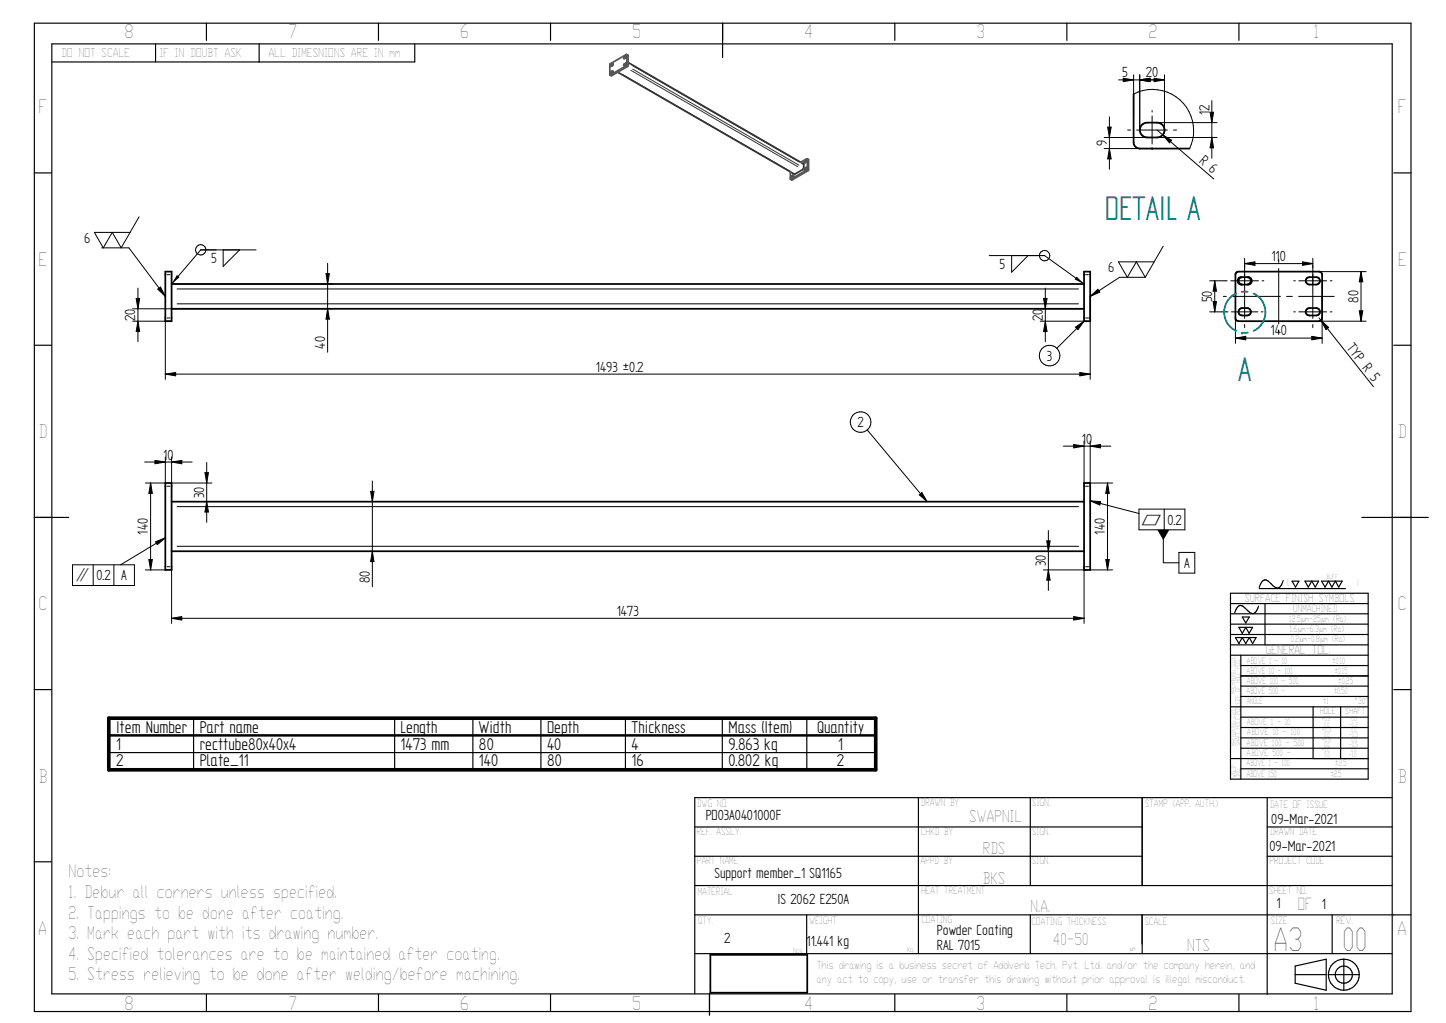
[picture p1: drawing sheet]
<svg xmlns="http://www.w3.org/2000/svg" width="420mm" height="297mm" viewBox="0 0 420 297" stroke-linecap="round" stroke-linejoin="round" font-family="sans-serif">
<g fill="none" stroke="#000" stroke-width=".51">
<path d="M48 78.9h1.9v14.4h-1.9zM315 78.9h1.8v14.4h-1.8zM359.2 79.1l.7-.2h23.4a.87 .87 0 0 1 .9 .9v12.5a.94 .94 0 0 1-.9 1h-23.4a.94 .94 0 0 1-.9-1v-12.5zM49.9 89.7h265.1M49.9 82.5h265.1M360.2 89.8a2.79 2.79 0 0 1 3 0 1.07 1.07 0 0 1 .2 1.2 1.07 1.07 0 0 1-1 .6h-1.5a1.07 1.07 0 0 1-1-.6 1.07 1.07 0 0 1 .3-1.2zM360.9 80.5a1.08 1.08 0 0 0-1 1.1 1.08 1.08 0 0 0 1 1M362.4 80.5a1.08 1.08 0 0 1 1 .8 1.08 1.08 0 0 1-.6 1.3M362.7 82.6h-2a1.08 1.08 0 0 1-1.1-1 1.08 1.08 0 0 1 1.1-1.1h2a1.09 1.09 0 0 1 1 .8 1.09 1.09 0 0 1-.6 1.3h-.7M379.7 89.8a3.6 3.6 0 0 1 3.2-.3 1.08 1.08 0 0 1 .6 1.2 1.08 1.08 0 0 1-1 .9h-2a1.05 1.05 0 0 1-1-.6 1.05 1.05 0 0 1 .2-1.2zM379.7 80.8l.4-.2a4 4 0 0 1 3.1 .2 1.11 1.11 0 0 1 .2 1.1 1.11 1.11 0 0 1-.9 .7h-2a1.08 1.08 0 0 1-1-.6 1.08 1.08 0 0 1 .2-1.2zM48 140.3h1.9v25.2h-1.9z"/>
<path d="M49.9 145.7h265.1M315 140.3h1.8v25.2h-1.8zM49.9 160.1h265.1M206.4 277.2h28.2v11h-28.2z"/>
</g>
<g fill="none" stroke="#000" stroke-width=".34">
<path d="M10 6.7h400v287h-400zM15.1 12.7h389.4v275.9h-389.4zM45.2 12.7v5.3M60 6.7v5M75.3 12.7v5.3M110 6.7v5M120.5 12.7v5.3h-105.4M160 6.7v5M210 6.7v10M260 6.7v5M310 6.7v5M360 6.7v5"/>
<path d="M10 50.2h5M405 50.2h5M10 100.2h5M405 100.2h5M10 150.2h10M395.7 150.2h19.3M357.5 172.3h40v53.9h-40zM357.5 175.3h40M357.5 178.2h40M361 179.2h2l-1 1.7zM365.7 176a2.13 2.13 0 0 1-1.9 2.1l-.7-.3a4.9 4.9 0 0 0-2.6-2l-.5 .1-.6 .7-.7 1.4M365.9 170.9h25"/>
<path d="M367.6 175.3v11.9M372.9 168.6a2.13 2.13 0 0 1-2 2.1l-.7-.4a4.9 4.9 0 0 0-2.6-1.9l-.8 .4-.9 1.8M375.4 168.7h2l-1 1.8zM379.2 168.7h3.9l-.9 1.8-1-1.8-1.1 1.8zM384 168.7h6l-1 1.8-1-1.8-1 1.8-1-1.8-1 1.8zM357.5 190.2h40M357.5 181.2h40M357.5 184.2h40M357.5 187.2h40M359 185.1h6l-1 1.8-1-1.8-1 1.8-1-1.8-1 1.8zM360 182.2h4l-1 1.7-1-1.7-1 1.7zM360.5 190.2v36"/>
<path d="M360.5 193.3h37M360.5 196.3h37M360.5 199.2h37M10 200.2h5M357.5 205.2h40M360.5 202.2h37M360.5 208.2h37M360.5 211.2h37M360.5 214.2h37M360.5 217.3h37M381.5 205.2v15.1h16h-40M389.5 205.2v15.1"/>
<path d="M405 200.2h5M266.9 231.6v45.3M299.4 231.6v25.5M331.9 231.6v25.5v-17h-130M360.5 223.2h37M368.2 231.6v57.1M404.5 231.6h-202.6v57M10 250.2h5M201.9 248.6h130M201.9 257.1h202.6M368.2 248.6h36.3M368.2 240.1h36.3"/>
<path d="M201.9 276.9h202.6M201.9 265.6h208.1M234.4 265.6v11.3M299.4 265.6v11.3M331.8 265.6v8.5M331.9 265.6v11.3M387.1 265.6v11.3M390.5 278.5a4.5 4.5 0 0 0-4.5 4.5M390.5 278.5v9M390.5 278.5a4.5 4.5 0 0 1 4.5 4.5M60 288.7v5M110 288.7v5"/>
<path d="M160 288.7v5M206.2 288.6v6.1M260 288.7v5M310 288.7v5M360 288.7v5M376.3 283h9M376.3 280.5l9-2v9l-9-2zM386 283a4.6 4.6 0 0 0 4.5 4.5M386 283h9M395 283a4.6 4.6 0 0 1-4.5 4.5"/>
<circle cx="390.5" cy="283" r="2.5"/>
</g>
<g fill="none" stroke="#000" stroke-width=".29">
<path d="M29.5 72h8l10.5 14.1M40.4 62.9l-5.2 9.1-2.6-4.5-2.6 4.5-2.6-4.5h10.4M48.5 79.8h.8M69.6 72.6l-4.8 4.7v-4.7M74.4 72.6h-16.1l-8.4 9.9h46.8M94.7 79.5h1l-.5 3zM95.2 76.5v25.8M287.4 74.2h16.1l11.5 8.3M294 74.2v4.8l4.7-4.8M315.4 79.8h.9M335.4 76h-10.4l2.6 4.5 2.6-4.5 2.6 4.5M338 71.5l-5.2 9"/>
<path d="M361.6 76.5l3-.5v1zM361.6 75v17.5M361.6 76.5h19.9M371.5 75.4v.8M371.5 78v16.1M378.4 76l3.1 .5-3.1 .5zM381.5 75v17.5M383.3 78.9h13.6M395.5 78.9v14.4M395.5 78.9l.5 2.9h-1zM38.6 93.3h11.3M38.6 89.7h58.1"/>
<path d="M39.6 86.7h1l-.5 3zM40.1 93.3l.5 3h-1zM40.1 83.7v15.5M45.8 83.9l.8-.5 1.4 2.7zM48 92.3v17.9M48.5 92.3h.9M51.5 83.9h261.9M51.5 88.2h261.9M95.2 89.7l.5 3h-1zM302.2 89.7h12.8M302.2 93.3h13.7M303.2 86.7h1l-.5 3z"/>
<path d="M303.7 93.3l.5 3h-1zM303.7 83.7v15.5M312.5 95l2.5-1.7-1.8 2.4zM315 93.3l-7.9 7.8M315.5 92.3h.8M316.8 86.1v24.1M316.8 86.1l2.2-2.1 .6 .8zM332.8 80.5h-7.5l-8.5 5.6M351.5 90.6h5.3M351.5 81.5h5.1M352.5 87.5h1l-.5 3.1zM353 81.5v9.1"/>
<path d="M353 81.5l.5 3h-1zM355.5 86.1h.8M357.6 81.5h8.1M357.8 90.6h7.7M358.1 86.1h14M359 92.3v7.4M359 98.2h25.2M359 98.2l3-.5v1zM361.6 94.2v.9M366.5 90.6h.5M366.7 81.5h.5M371.5 95.9v.8"/>
<path d="M373.8 86.1h1.7M375.9 90.6h.5M375.9 81.5h.5M377.3 86.1h10.4M377.4 90.6h8.1M377.4 81.5h8.1M381.2 97.7l3 .5-3 .5zM381.5 94.2v.9M383.3 93.3h13.6M383.3 92.3l15.8 20M383.8 93l2.3 2.1-.8 .6zM384.2 86.1v13.6"/>
<path d="M386.5 90.6h.5M386.5 81.5h.5M395 90.3h1l-.5 3zM48 108.6h268.8M48 108.6l3-.4v.9zM313.8 108.2l3 .4-3 .5zM42 134.2h13.8M45 133.7l3 .5-3 .5zM48 132.7v7.6h-5.8M49.9 132.7v7.6h11.7M49.9 134.2l2.9-.5v1zM59.6 137.2h1l-.5 3.1z"/>
<path d="M60.1 134.3v17.4M108.2 139.7v30.7M252 124.8l17.4 20.9M309 129.5h13.8M312 129.1l3 .4-3 .5zM315 128.1v12.2M316.8 128.1v12.2M316.8 129.5l3-.4v.9zM43.8 140.3v25.2M43.8 140.3l.5 3h-1zM45.2 157.3l2.8-1.1-2.3 2zM48 156.2l-13 7.8"/>
<path d="M48.5 141.2h.8M51.5 147.1h261.9M51.5 158.6h261.9M60.1 145.7l.5 3h-1zM107.7 142.7h1l-.5 3zM267.1 143.7l.8-.7 1.5 2.7zM304.2 157.1h.9l-.5 3zM304.6 154.1v17.3M315.4 141.2h.9M315.9 140.3h7.4M321.8 140.3v25.2M321.8 140.3l.5 3h-1z"/>
<path d="M21.1 164h18v6h-18zM27.1 164v6M33.1 164v6M42.2 165.5h5.8M43.3 162.5h1l-.5 3zM48.5 164.5h.9M49.9 179.5l2.9-.5v1zM49.9 164.5v16.5M49.9 179.5h265.1M108.2 160.1l.5 3h-1zM303.1 165.5h12.8M304.6 165.5l.5 2.9h-.9z"/>
<path d="M312 179l3 .5-3 .5zM315 164.5v16.5M315.5 164.5h.8M316.8 165.5h6.5M321.3 162.5h1l-.5 3z"/>
<circle cx="58.3" cy="72.5" r="1.49"/>
<circle cx="303.5" cy="74.2" r="1.51"/>
<circle cx="305" cy="103.3" r="2.99"/>
<circle cx="250.1" cy="122.6" r="2.99"/>
</g>
<path d="M182.5 18.2l51 29.4v1.4l-2.7 1.5-51.3-29.5" fill="none" stroke="#333" stroke-width=".51"/>
<path d="M181.7 18.8h.1M183.9 19.1l48.2 27.9M181 21.7l48.6 28M183.3 20.4l48.5 28M183.8 20.1l48.3 27.9" fill="none" stroke="#333" stroke-width=".29"/>
<g fill="none" stroke="#545659" stroke-width=".51">
<path d="M177.5 18.8l.4-.3 .2 .2-.2 .3-.5 .3zM178.1 18.9l-.4 .2M181.3 18.7l.7-.4v.4l-.6 .3h-.1zM181.3 16.7l.7-.4v.3l-.6 .4h-.1zM182 18.7l-.4 .2M182 16.6l-.4 .3M182.1 15.8l.4 .3-.1 3.1-4.7 2.8-.5-.2M182.1 15.8v3.2l-4.9 2.8M182.1 15.8l-4.9 2.8v3.2M177.9 21.1l-.5 .1 .2-.4 .4-.2-.2 .6M229.6 49.9l.1 2.1M229.8 51.2l.6-.4 .2 .2-.2 .4-.6 .2z"/>
<path d="M230.5 51.2l-.3 .3M233.7 49l.6-.4 .2 .1-.2 .4-.6 .3zM233.9 46.8l.4-.2 .2 .1-.2 .4-.6 .2zM234.4 46.9l-.4 .3M234.4 48.9l-.4 .3M234.5 46.1v3.1l-4.8 2.8M234.5 46.1l-1.8 1M234.5 46.1l.4 .3v3l-4.7 2.8-.5-.2"/>
</g>
<g fill="none" stroke="#545659" stroke-width=".29">
<path d="M177.7 18.8l.1 .1M177.9 18.5l.2 .2M181.6 18.6l.1 .1M181.6 16.6l.1 .1M181.8 18.3l.2 .2M181.8 16.3l.2 .1M182.1 19.2h.1M182.2 16l.2 .1M182.3 18.9l.1 .1M177.5 21.8l.2 .1M177.7 20.9h.2M177.9 20.6l.2 .1"/>
<path d="M229.9 52.1l.2 .1M230.1 51.1l.1 .1M230.4 50.8l.2 .2M234 46.9h.1M234 48.9l.1 .1M234.3 46.6l.2 .1M234.3 48.6l.2 .1M234.5 49.4l.1 .1M234.7 46.3l.1 .1M234.7 49.1l.2 .1"/>
</g>
<g fill="#000">
<path d="M51.4 79.8l.8 .7-2.3 2zM94.7 79.5h1l-.5 3zM361.6 76.5l3-.5v1zM378.4 76l3.1 .5-3.1 .5zM40.1 93.3l.5 3h-1zM39.6 86.7h1l-.5 3zM45.8 83.9l.8-.5 1.4 2.7zM95.2 89.7l.5 3h-1zM303.2 86.7h1l-.5 3zM303.7 93.3l.5 3h-1zM312.8 80.3l2.2 2.2-2.8-1.4zM312.5 95l2.5-1.7-1.8 2.4z"/>
<path d="M316.8 86.1l2.2-2.1 .6 .8zM353 81.5l.5 3h-1zM352.5 87.5h1l-.5 3.1zM359 98.2l3-.5v1zM381.2 97.7l3 .5-3 .5zM383.8 93l2.3 2.1-.8 .6zM395.5 78.9l.5 2.9h-1zM395 90.3h1l-.5 3zM48 108.6l3-.4v.9zM313.8 108.2l3 .4-3 .5zM45 133.7l3 .5-3 .5zM49.9 134.2l2.9-.5v1z"/>
<path d="M59.6 137.2h1l-.5 3.1zM312 129.1l3 .4-3 .5zM316.8 129.5l3-.4v.9zM43.8 140.3l.5 3h-1zM45.2 157.3l2.8-1.1-2.3 2zM60.1 145.7l.5 3h-1zM107.7 142.7h1l-.5 3zM267.1 143.7l.8-.7 1.5 2.7zM304.2 157.1h.9l-.5 3zM321.8 140.3l.5 3h-1zM43.3 162.5h1l-.5 3zM108.2 160.1l.5 3h-1z"/>
<path d="M304.6 165.5l.5 2.9h-.9zM321.3 162.5h1l-.5 3zM49.9 179.5l2.9-.5v1zM312 179l3 .5-3 .5z"/>
</g>
<path d="M362.6 96.6h-1.7M367.7 90.6a6 6 0 0 1-3.4 5.5" fill="none" stroke="#008080" stroke-width=".51"/>
<circle cx="360.9" cy="96.6" r=".25" fill="#008080"/>
<path d="M359.1 85.3a6 6 0 0 0-3.4 5.4 6 6 0 0 0 3.4 5.4M360.8 84.7h1.7M364.2 85.2a5.8 5.8 0 0 1 3.5 5.4" fill="none" stroke="#008080" stroke-width=".51"/>
<path d="M329.4 27.3v14.1a1.76 1.76 0 0 0 1.8 1.7h14.4M331.7 36.3l.5-.4a7.6 7.6 0 0 1 4.6-.2 2.16 2.16 0 0 1 1.6 2.4 2.16 2.16 0 0 1-2.2 1.8h-2.9a2.17 2.17 0 0 1-1.9-1.3 2.17 2.17 0 0 1 .3-2.3z" fill="none" stroke="#000" stroke-width=".51"/>
<g fill="none" stroke="#000" stroke-width=".29">
<path d="M320.8 39.9h14.7M321.8 36.9h1.1l-.5 3zM322.4 33.9v15.2M325 23.2h13.4M326.4 22.7l3 .5-3 .5zM327.6 37.8h.9M329.4 27.3a12 12 0 0 1 13.8 2.1 12 12 0 0 1 2.4 13.7M329.4 21.7v12.2M330.3 37.8h8.9M331.2 21.7v16.1M331.2 23.2l3-.5v1zM334.8 32.1v.5"/>
<path d="M334.8 33.7v8.1M335.4 22.7l3 .5-3 .5zM335.6 35.6h18M335.6 39.9h18M336.2 37.8l16.5 14.1M337.9 39.2l2.5 1.5-.6 .8zM338.4 21.7v16.1M341 37.8h.9M351.6 32.6h1l-.5 3zM352.1 29.2v16.7M352.1 39.9l.5 3h-1zM320.8 43.1h16.2"/>
<path d="M322.4 43.1l.5 3h-1.1zM334.8 42.9v.5M316.8 145.4l14.2 3.7M316.8 145.4l3 .3-.2 .9zM331 147.8h13.3v6h-13.3zM338 153.8v9.6h4.6M338.3 147.8v6M342.6 160.4h4.6v6h-4.6z"/>
</g>
<path d="M321.8 36.9h1.1l-.5 3zM326.4 22.7l3 .5-3 .5zM331.2 23.2l3-.5v1zM335.4 22.7l3 .5-3 .5zM351.6 32.6h1l-.5 3zM322.4 43.1l.5 3h-1.1zM337.9 39.2l2.5 1.5-.6 .8zM352.1 39.9l.5 3h-1zM316.8 145.4l3 .3-.2 .9zM336.3 153.8h3.5l-1.8 3z" fill="#000"/>
<path d="M31.6 218.5h222.9M56.2 208.5v15M114.7 208.5v15M137.4 208.5v15M157.2 208.5v15M181.7 208.5v15M209.9 208.5v15M234.4 208.5v15" fill="none" stroke="#000" stroke-width=".34"/>
<path d="M31.6 213.5h222.9" fill="none" stroke="#000" stroke-width=".72"/>
<path d="M31.6 208.5h222.9v15h-222.9z" fill="none" stroke="#000" stroke-width="1.1"/>
<g font-size="11.3" fill="#008080">
<text x="321" y="64">DETAIL A</text>
<text x="359.8" y="110.7">A</text>
</g>
<g font-size="9.4">
<text x="369.8" y="276.1">A3</text>
<text x="389.9" y="276.1">00</text>
</g>
<g font-size="5.6">
<text x="33.7" y="212.8">Item Number</text>
<text x="58" y="212.8">Part name</text>
<text x="116.4" y="212.8">Length</text>
<text x="139.2" y="212.8">Width</text>
<text x="159" y="212.8">Depth</text>
<text x="183.5" y="212.8">Thickness</text>
<text x="211.7" y="212.8">Mass (Item)</text>
<text x="237.4" y="212.8">Quantity</text>
<text x="33.7" y="217.8">1</text>
<text x="58" y="217.8">recttube80x40x4</text>
<text x="116.4" y="217.8">1473 mm</text>
<text x="139.2" y="217.8">80</text>
<text x="159" y="217.8">40</text>
<text x="183.5" y="217.8">4</text>
<text x="211.7" y="217.8">9.863 kg</text>
<text x="243.5" y="217.8">1</text>
<text x="33.7" y="222.5">2</text>
<text x="58" y="222.5">Plate_11</text>
<text x="139.2" y="222.5">140</text>
<text x="159" y="222.5">80</text>
<text x="183.5" y="222.5">16</text>
<text x="211.7" y="222.5">0.802 kg</text>
<text x="243.2" y="222.5">2</text>
</g>
<g font-size="5.4">
<text x="36.1" y="11.2">8</text>
<text x="83.6" y="11.2">7</text>
<text x="133.6" y="11.2">6</text>
<text x="183.6" y="11.2">5</text>
<text x="233.6" y="11.2">4</text>
<text x="283.6" y="11.2">3</text>
<text x="333.6" y="11.2">2</text>
<text x="381.5" y="11.2">1</text>
<text x="11.1" y="32.9">F</text>
<text x="406.1" y="32.9">F</text>
<text x="11.1" y="77.3">E</text>
<text x="406.1" y="77.3">E</text>
<text x="11.1" y="127.3">D</text>
<text x="406" y="127.3">D</text>
<text x="11.1" y="177.2">C</text>
<text x="406.1" y="177.2">C</text>
<text x="11.1" y="227.2">B</text>
<text x="406.1" y="227.2">B</text>
<text x="11" y="271.4">A</text>
<text x="406" y="271.4">A</text>
<text x="36.1" y="293.2">8</text>
<text x="83.6" y="293.2">7</text>
<text x="133.6" y="293.2">6</text>
<text x="183.6" y="293.2">5</text>
<text x="233.6" y="293.2">4</text>
<text x="283.6" y="293.2">3</text>
<text x="333.6" y="293.2">2</text>
<text x="381.5" y="293.2">1</text>
</g>
<g font-size="5.1">
<text x="19.8" y="254.6">Notes:</text>
<text x="19.8" y="260.8">1. Debur all corners unless specified.</text>
<text x="19.8" y="266.7">2. Tappings to be done after coating.</text>
<text x="19.8" y="272.7">3. Mark each part with its drawing number.</text>
<text x="19.8" y="278.6">4. Specified tolerances are to be maintained after coating.</text>
<text x="19.8" y="284.6">5. Stress relieving to be done after welding/before machining.</text>
</g>
<text font-size="4.9" x="377" y="264.1">OF 1</text>
<g font-size="4.8">
<text x="326.1" y="22.5">5</text>
<text x="332.9" y="22.5">20</text>
<text x="351.4" y="33.3" transform="rotate(-90 351.4 33.3)">12</text>
<text x="321.6" y="42.5" transform="rotate(-90 321.6 42.5)">9</text>
<text x="348.2" y="47.1" transform="rotate(41 348.2 47.1)">R 6</text>
<text x="24.5" y="70.4">6</text>
<text x="61.3" y="76.3">5</text>
<text x="290.4" y="78">5</text>
<text x="369.4" y="75.8">110</text>
<text x="322" y="79">6</text>
<text x="352.2" y="87.8" transform="rotate(-90 352.2 87.8)">50</text>
<text x="394.7" y="87.9" transform="rotate(-90 394.7 87.9)">80</text>
<text x="39.3" y="93.3" transform="rotate(-90 39.3 93.3)">20</text>
<text x="303" y="93.3" transform="rotate(-90 303 93.3)">20</text>
<text x="94.5" y="101.2" transform="rotate(-90 94.5 101.2)">40</text>
<text x="369.2" y="97.4">140</text>
<text x="391.2" y="101.1" transform="rotate(52 391.2 101.1)">TYP R 5</text>
<text x="173.1" y="107.9">1493 ±0.2</text>
<text x="304.2" y="104.7">3</text>
<text x="249.2" y="124">2</text>
<text x="314.4" y="128.8">10</text>
<text x="47.4" y="133.4">10</text>
<text x="59.3" y="144.6" transform="rotate(-90 59.3 144.6)">30</text>
<text x="43" y="155.2" transform="rotate(-90 43 155.2)">140</text>
<text x="321" y="155.2" transform="rotate(-90 321 155.2)">140</text>
<text x="339.2" y="152.4">0.2</text>
<text x="303.9" y="164.4" transform="rotate(-90 303.9 164.4)">30</text>
<text x="344" y="164.9">A</text>
<text x="28" y="168.5">0.2 A</text>
<text x="107.4" y="169.3" transform="rotate(-90 107.4 169.3)">80</text>
<text x="179.2" y="178.8">1473</text>
<text x="205.1" y="238">PD03A0401000F</text>
<text x="281.5" y="238.6">SWAPNIL</text>
<text x="369.4" y="239.3">09-Mar-2021</text>
<text x="285.5" y="247.9">RDS</text>
<text x="368.8" y="247.1">09-Mar-2021</text>
<text x="207.6" y="254.9">Support member_1 SQ1165</text>
<text x="285.5" y="256.6">BKS</text>
<text x="225.9" y="262.6">IS 2062 E250A</text>
<text x="370.9" y="263.7">1</text>
<text x="299.3" y="264.8">N.A.</text>
<text x="210.4" y="273.9">2</text>
<text x="234.4" y="274.7">11.441 kg</text>
<text x="272.2" y="271.4">Powder Coating</text>
<text x="272.2" y="275.9">RAL 7015</text>
<text x="305.8" y="274.4">40-50</text>
<text x="344.9" y="276.1">NTS</text>
</g>
<g font-size="4.6">
<text x="331.7" y="152.4">r</text>
<text x="22.2" y="168.5">i</text>
</g>
<g font-size="3.6">
<text x="17.8" y="16.6">DO NOT SCALE</text>
<text x="46.3" y="16.4">IF IN DOUBT ASK</text>
<text x="78.1" y="16.5">ALL DIMESNIONS ARE IN mm</text>
<text x="367.7" y="189.9">GENERAL TOL.</text>
</g>
<g font-size="3.3">
<text x="361.6" y="174.8">SURFACE FINISH SYMBOLS</text>
<text x="237.3" y="281.3">This drawing is a business secret of Addverb Tech. Pvt. Ltd. and/or the company herein, and</text>
<text x="237.3" y="285.3">any act to copy, use or transfer this drawing without prior approval is illegal misconduct.</text>
</g>
<g font-size="2.9">
<text x="375.7" y="177.6">UNMACHINED</text>
<text x="267.5" y="234">DRAWN BY</text>
<text x="202.5" y="234.2">DWG NO.</text>
<text x="299.8" y="234">SIGN.</text>
<text x="332.6" y="234.4">STAMP (APP. AUTH.)</text>
<text x="368.9" y="234.5">DATE OF ISSUE</text>
<text x="202.4" y="242.4">REF. ASSLY.</text>
<text x="267.6" y="242.4">CHKD BY</text>
<text x="299.8" y="242.4">SIGN.</text>
<text x="368.9" y="242.4">DRAWN DATE</text>
<text x="202.5" y="250.9">PART NAME</text>
<text x="267.5" y="250.9">APPD BY</text>
<text x="299.8" y="250.9">SIGN.</text>
<text x="368.8" y="250.9">PROJECT CODE</text>
<text x="202.7" y="259.8">MATERIAL</text>
<text x="267.6" y="259.5">HEAT TREATMENT</text>
<text x="368.7" y="259.5">SHEET NO.</text>
<text x="202.7" y="268.2">QTY.</text>
<text x="235.1" y="268.2">WEIGHT</text>
<text x="267.7" y="268.1">COATING</text>
<text x="299.7" y="268.6">COATING THICKNESS</text>
<text x="332.5" y="268.6">SCALE</text>
<text x="369.2" y="268.2">SIZE</text>
<text x="388.2" y="268.2">REV.</text>
</g>
<g font-size="2.6">
<text x="362.2" y="195.6">ABOVE 10 - 100</text>
<text x="362.3" y="192.7">ABOVE 1 - 10</text>
<text x="387.1" y="192.7">±0.10</text>
<text x="387.7" y="195.6">±0.15</text>
<text x="362.2" y="201.4">ABOVE 500 -</text>
<text x="362.3" y="198.6">ABOVE 100 - 500</text>
<text x="387.5" y="201.4">±0.50</text>
<text x="388.8" y="198.6">±0.25</text>
<text x="362.2" y="222.5">ABOVE 1 - 100</text>
<text x="362.3" y="225.6">ABOVE 150</text>
<text x="386.6" y="225.6">±2.5</text>
<text x="387.9" y="222.5">±2.5</text>
</g>
<g font-size="2.5">
<text x="374.5" y="180.5">12.5μm-25μm (Ra)</text>
<text x="374.6" y="183.6">1.6μm-6.3μm (Ra)</text>
<text x="374.9" y="186.5">0.2μm-0.8μm (Ra)</text>
<text x="362.3" y="204.4">ANGLE</text>
<text x="383.5" y="207.4">HOLE</text>
<text x="384.5" y="204.4">±1</text>
<text x="390.8" y="207.4">SHAFT</text>
<text x="393.6" y="204.4">°30'</text>
<text x="362.3" y="210.6">ABOVE 1 - 10</text>
<text x="362.3" y="213.5">ABOVE 10 - 100</text>
<text x="362.2" y="216.5">ABOVE 100 - 500</text>
<text x="362.2" y="219.6">ABOVE 500 -</text>
</g>
<g font-size="2">
<text x="230.5" y="276.6">Nos</text>
<text x="263.6" y="276.4">Kg</text>
<text x="328.2" y="276.1">μm</text>
</g>
<g font-size="1.8">
<text x="385.5" y="168.2">BUFF</text>
<text x="358.9" y="201.5" transform="rotate(-90 358.9 201.5)">MACHINING SIZE</text>
<text x="360.4" y="204.8" transform="rotate(-90 360.4 204.8)">SIZE OF HOLE POS.</text>
<text x="384" y="209.4">+0.2</text>
<text x="392.6" y="209.4">0.0</text>
<text x="384.1" y="215.5">+0.5</text>
<text x="384.1" y="212.5">+0.3</text>
<text x="384.7" y="211.1">0.0</text>
<text x="384.7" y="214.1">0.0</text>
<text x="391.9" y="214.1">-0.3</text>
<text x="392" y="211">-0.2</text>
<text x="392.5" y="212.5">0.0</text>
<text x="392.6" y="215.4">0.0</text>
<text x="359" y="216.5" transform="rotate(-90 359 216.5)">MACHINING SIZE</text>
<text x="360.3" y="216.6" transform="rotate(-90 360.3 216.6)">SHAFT HOLE POS.</text>
<text x="384" y="218.4">+1.0</text>
<text x="384.7" y="217">0.0</text>
<text x="391.9" y="217">-0.5</text>
<text x="392.5" y="218.4">0.0</text>
<text x="359" y="226" transform="rotate(-90 359 226)">WELD-</text>
<text x="360.3" y="225.6" transform="rotate(-90 360.3 225.6)">ING</text>
</g>
</svg>
